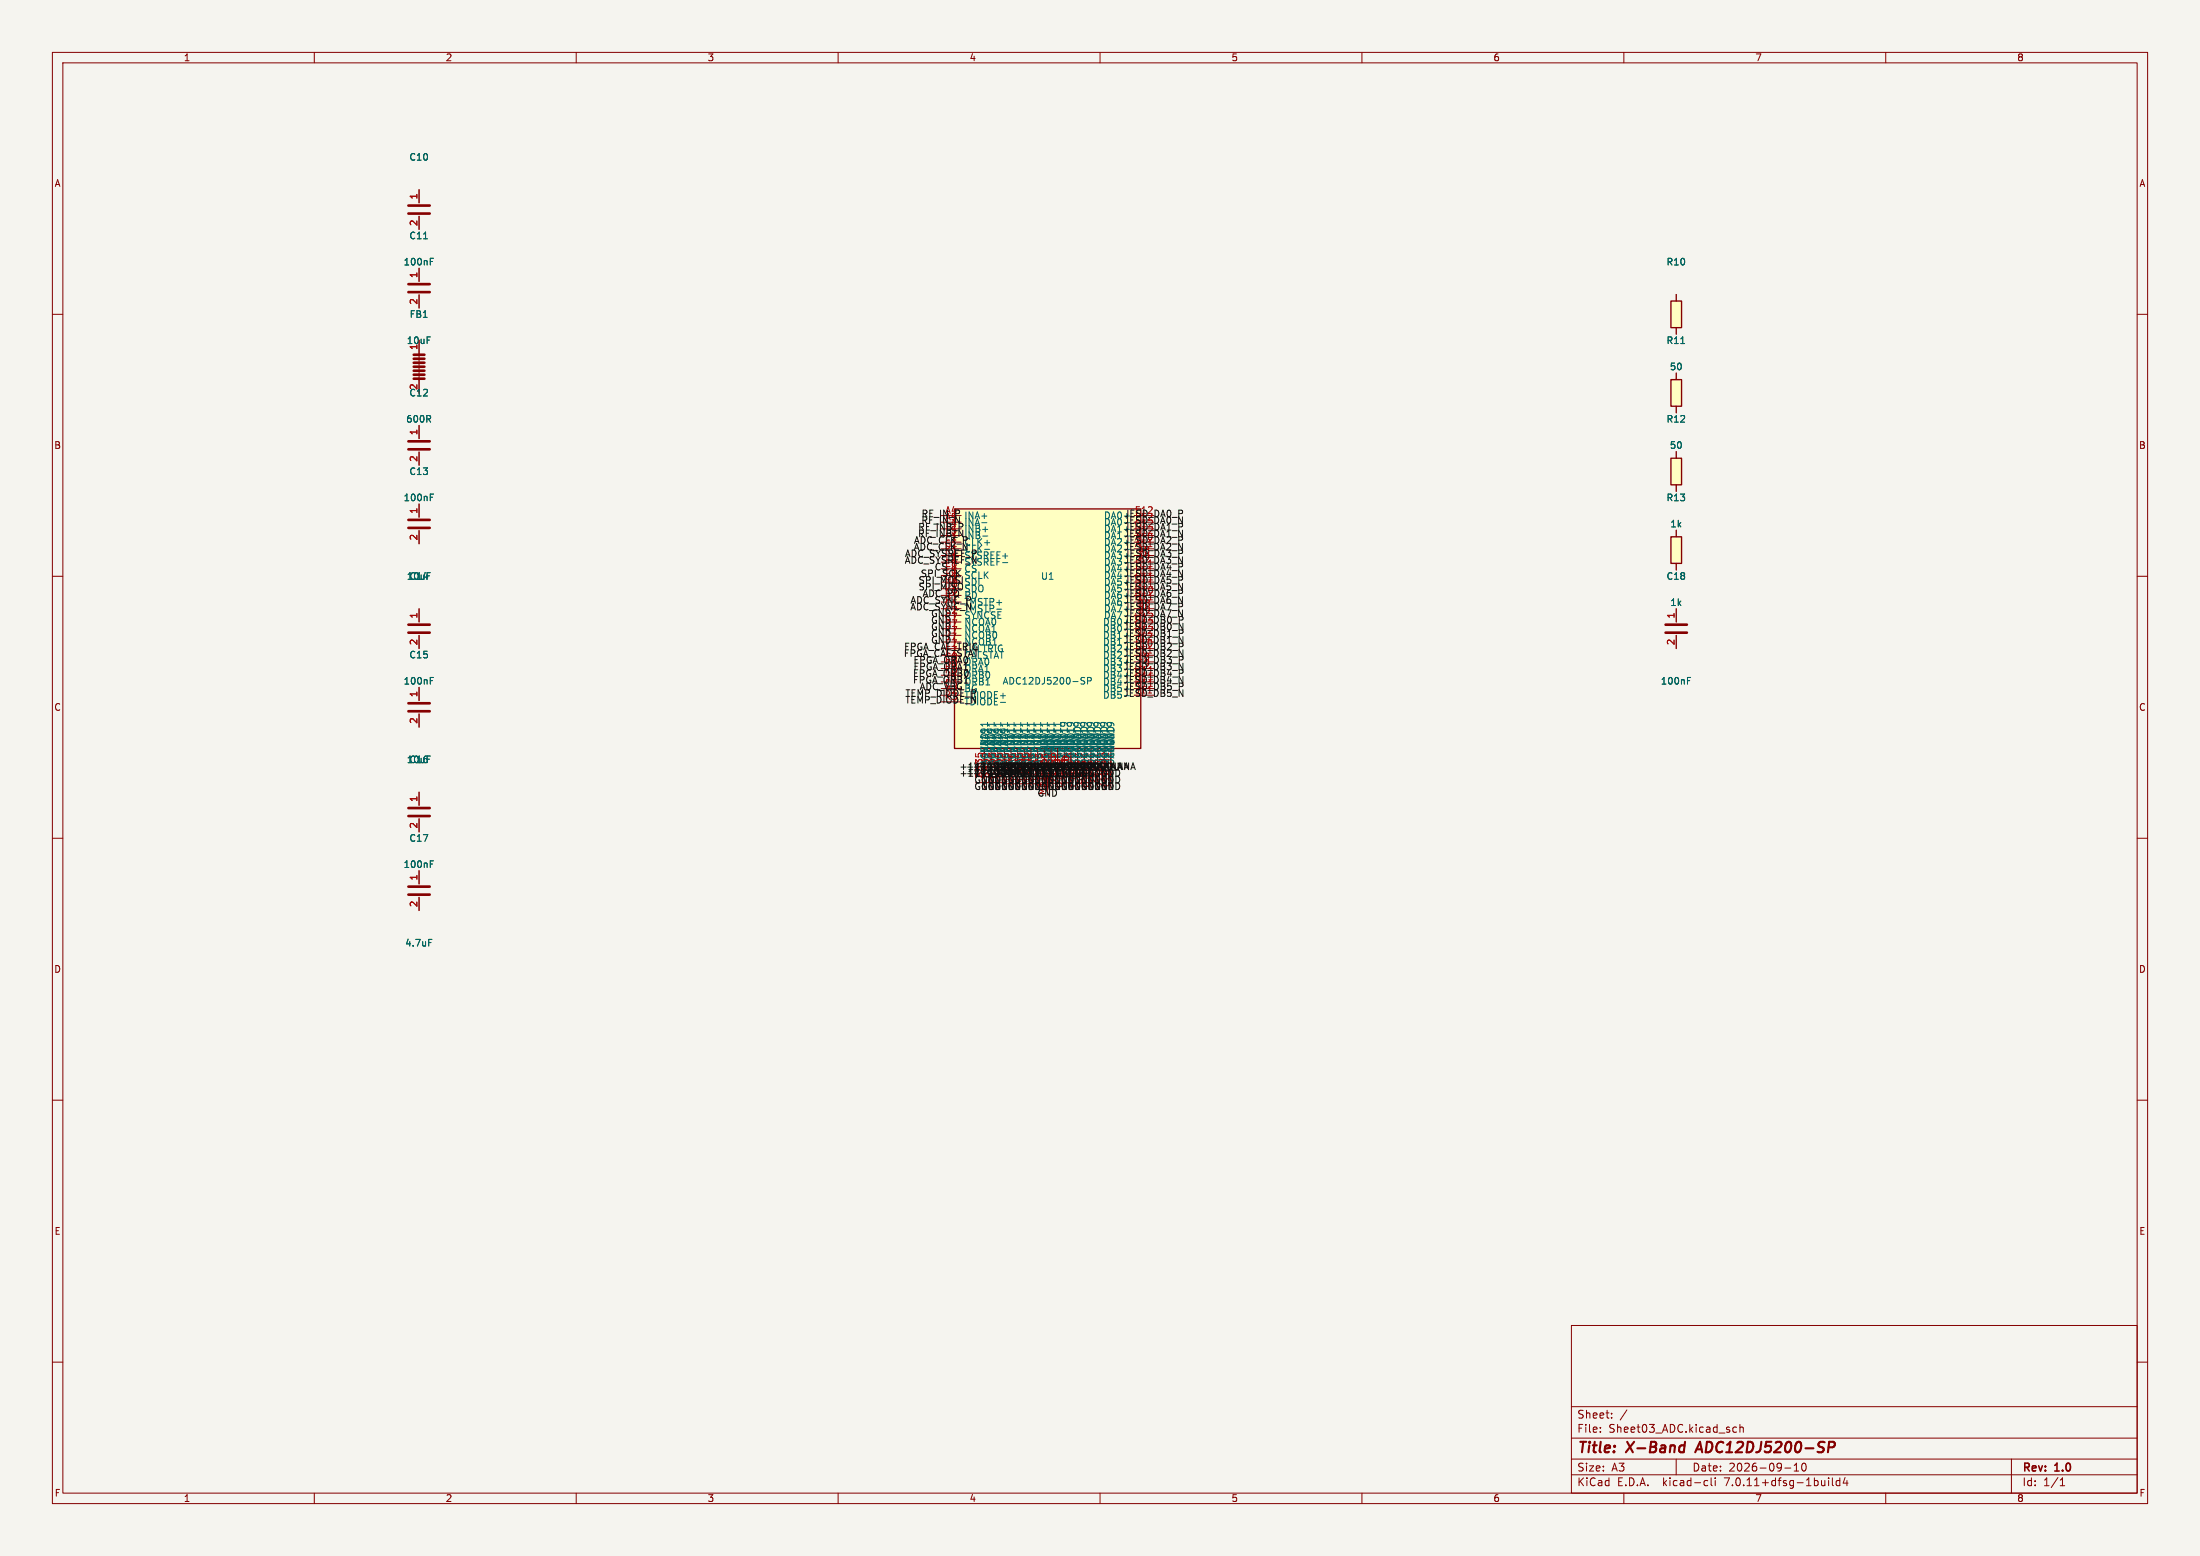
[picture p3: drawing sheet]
<svg xmlns="http://www.w3.org/2000/svg" width="420mm" height="297mm" viewBox="0 0 420 297" stroke-linecap="round" stroke-linejoin="round" font-family="sans-serif">
<path d="M0 0h420v297h-420z" fill="#f5f4ef" stroke="#f5f4ef" stroke-width=".19"/>
<g fill="none" stroke="#840000" stroke-width=".19">
<path d="M10 10h400v277h-400zM12 12h396v273h-396zM60 10v2M110 10v2M160 10v2M210 10v2M260 10v2M310 10v2M360 10v2M80 36.2v2.5M10 60h2M80 41.3v2.5"/>
<path d="M80 51.2v2.5M80 56.3v2.5M320 56.2v1.3M408 60h2M80 64.9v10.2M320 62.5v1.3M320 71.2v1.3M320 77.5v1.3M80 81.2v2.5M80 86.3v2.5M80 96.2v2.5M179.7 98.4h3.8"/>
<path d="M179.7 99.7h3.8M216.5 98.4h3.8M216.5 99.7h3.8M320 86.2v1.3M320 92.5v1.3M10 110h2M80 101.3v2.5M80 116.2v2.5M179.7 103.5h3.8M179.7 104.8h3.8M179.7 106h3.8M179.7 107.3h3.8"/>
<path d="M179.7 114.9h3.8M179.7 113.7h3.8M179.7 116.2h3.8M179.7 117.5h3.8M179.7 111.1h3.8M179.7 101h3.8M179.7 118.7h3.8M179.7 112.4h3.8M179.7 102.2h3.8M179.7 108.6h3.8M179.7 109.8h3.8M216.5 103.5h3.8"/>
<path d="M216.5 104.8h3.8M216.5 106h3.8M216.5 107.3h3.8M216.5 114.9h3.8M216.5 113.7h3.8M216.5 116.2h3.8M216.5 117.5h3.8M216.5 111.1h3.8M216.5 101h3.8M216.5 118.7h3.8M216.5 112.4h3.8M216.5 102.2h3.8"/>
<path d="M216.5 108.6h3.8M216.5 109.8h3.8M320 101.2v1.3M320 107.5v1.3M320 116.2v2.5M408 110h2M80 121.3v2.5M80 131.2v2.5M80 136.3v2.5M179.7 131.4h3.8M179.7 126.4h3.8M179.7 120h3.8"/>
<path d="M179.7 127.6h3.8M179.7 123.8h3.8M179.7 125.1h3.8M179.7 130.2h3.8M179.7 128.9h3.8M179.7 132.7h3.8M179.7 122.5h3.8M179.7 121.3h3.8M179.7 134h3.8M216.5 131.4h3.8M216.5 126.4h3.8M216.5 120h3.8"/>
<path d="M216.5 127.6h3.8M216.5 123.8h3.8M216.5 125.1h3.8M216.5 130.2h3.8M216.5 128.9h3.8M216.5 132.7h3.8M216.5 122.5h3.8M216.5 121.3h3.8M320 121.3v2.5M10 160h2M80 151.2v2.5M80 156.3v2.5"/>
<path d="M187.9 142.9v7.6M189.2 142.9v7.6M190.5 142.9v7.6M191.7 142.9v7.6M193 142.9v7.6M194.3 142.9v7.6M195.6 142.9v7.6M196.8 142.9v7.6M198.1 142.9v7.6M199.4 142.9v7.6M200 147.9v3.9M200.6 142.9v7.6"/>
<path d="M201.9 142.9v7.6M203.2 142.9v7.6M204.4 142.9v7.6M205.7 142.9v7.6M207 142.9v7.6M208.3 142.9v7.6M209.5 142.9v7.6M210.8 142.9v7.6M212.1 142.9v7.6M408 160h2M80 166.2v2.5M80 171.3v2.5"/>
<path d="M10 210h2M408 210h2M10 260h2M300 253h108v32h-108zM408 260h2M300 278.5h108M300 274.5h108M300 268.5h108M305.5 273.2v.2M305.5 272.5v.1M307.7 270.5v.2M307.7 269.8v.1"/>
<path d="M310.6 269.1l-1.3 1.9M320 278.5v3M330.9 273.2l.2 .2 .4-.1M331.5 272.5l-.4-.1-.2 .1M332.2 272.5l.2-.1 .3 .1 .1 .9M332.2 271.9v1.5M342.5 279.7l.4-.4v1.5M344.2 279.4l.1-.1a.8 .8 0 0 1 .5 .7 .8 .8 0 0 1-.5 .8 1 1 0 0 1-.1-1.4zM384 278.5v6.5M60 285v2M110 285v2M160 285v2"/>
<path d="M210 285v2M260 285v2M300 281.5h108M310 285v2M325.6 282.6l.4 .1M326 283.5l-.4 .1M326.7 282.1v1.3l.2 .2M327.4 282.1v.1M327.4 282.6v1M340.7 280.2h1.2M342.5 280.8h.9M349.1 282.1v.1"/>
<path d="M349.1 282.6v1M349.8 282.1v1.3l.2 .2M351.2 282.7l-.4-.1-.3 .3 .2 .6h.5M351.2 282.1v1.5M352.2 282l-.3 1.1h.9M352.6 282.6v1M360 285v2M393.3 283.6h.9M393.3 282.5l.4-.4v1.5"/>
</g>
<path d="M321.7 275.2l-.3 2M324.5 275.2l-.9 2M349.2 275.2l.9 .1a.58 .58 0 0 1-.3 1h-.7" fill="none" stroke="#840000" stroke-width=".4"/>
<g fill="#ffffc2" stroke="#ffffc2" stroke-width=".19">
<path d="M319 57.5h2v5h-2z"/>
<path d="M182.2 97.1h35.6v45.8h-35.6z"/>
<path d="M319 72.5h2v5h-2z"/>
<path d="M319 87.5h2v5h-2z"/>
<path d="M319 102.5h2v5h-2z"/>
</g>
<path d="M319 57.5h2v5h-2zM319 72.5h2v5h-2zM182.2 97.1h35.6v45.8h-35.6zM319 87.5h2v5h-2zM319 102.5h2v5h-2z" fill="none" stroke="#840000" stroke-width=".25"/>
<g fill="none" stroke="#006464" stroke-width=".19">
<path d="M80.9 45.6h.7M82.1 49.9h.5M82.1 49.3h.7M320.9 65.6h.7M82.1 94.9h.5M82.1 94.3h.7M211.1 99v1.3M187.6 101h1M210.9 119.3v1.3M211.1 106.6v1.3M211.1 111.7v1.3M211.1 114.2v1.3"/>
<path d="M212.2 107.9l.4-1.3 .4 1.3M212.2 115.5l.4-1.3 .4 1.3M212.2 113l.4-1.3 .4 1.3M212.2 100.3l.4-1.3 .4 1.3M212.2 119.3v1.3M213.4 114.8v.5M82.1 129.3h.7M82.1 129.9h.5M206.6 129.9l.4 .1 .1 .3-.3 .3h-.3M206.6 129.3l.5 .1M207.6 130l.6-.1 .1-.2v-.3l-.7-.1v1.3M210.9 126.9v1.3"/>
<path d="M212.2 126.9v1.3M322.1 129.3h.7M322.1 129.9h.5M81.8 179.3h.6M82.1 164.9h.5M82.1 164.3h.7"/>
</g>
<g fill="none" stroke="#840000" stroke-width=".51">
<path d="M78 39.2h4M78 40.8h4M78 55.8h4M78 54.2h4M79 72.3h2M79 71.5h2M79 70.8h2M79 70h2M79 69.2h2M79 68.5h2M79 67.7h2M78 85.8h4"/>
<path d="M78 84.2h4M78 99.2h4M78 119.2h4M78 100.8h4M318 119.2h4M78 135.8h4M78 134.2h4M78 120.8h4M318 120.8h4M78 155.8h4M78 154.2h4M78 170.8h4"/>
<path d="M78 169.2h4"/>
</g>
<g fill="none" stroke="#0f0f0f" stroke-width=".19">
<path d="M178 118.4l.1 .4 .3 .2M178.4 119a.68 .68 0 0 0-.4 .6 .68 .68 0 0 0 .4 .6M178.4 119h.3M178.5 119.7h.3v.4l-.3 .1M178.8 118.4v.4l-.3 .2M179.3 119l.7 1.2M180 119l-.7-1.3v3.8M172.8 124v1.3M173.9 124v1.3M174.6 127.9v1.2M175.7 127.9v1.2M175.9 124.8v.4"/>
<path d="M176.3 125.3l.4-1.3 .4 1.3M177.7 128.6v.4M178 129.1l.5-1.2 .4 1.2M178.4 120.2l.3 .1M178.4 120.2l-.4 .3v.7M178.5 121h.3v.4M179.3 120.2l.7 1.3M180 124l-.4 1.3M190.9 150.2l-.1 .2M191.3 150.2l.1 .2M192.2 150.2l-.1 .2M192.6 150.2l.1 .2"/>
<path d="M193.4 150.2v.2M193.9 150.2v.2M194.7 150.2l-.1 .2M195.1 150.2l.1 .2M206.6 148.2l.7 1.2M209.6 145.6l.8 1.3M209.9 145.6l-.4 1.3M210.1 145.6l-.5 1.3M212.5 150.2l-.1 .2M213 146.9v1.3h.3M213 149.4a.64 .64 0 0 1 .8 .7 .64 .64 0 0 1-.8 .6zM213.3 148.2a.68 .68 0 0 1 .5 .6 .68 .68 0 0 1-.5 .6"/>
<path d="M213.5 146.5h.7M213.5 145.6l.7 1.3M213.6 148l-.3 .2M213.8 145.6l.4 1.3M213.9 145.6l.4 1.3M214.2 145.6v1.3M214.6 146.9l.4-1.3 .5 1.3M214.7 146.5h.6M214.7 146.9v-1.3l.8 1.3M215.5 145.6v1.3M215.9 146.9l.4-1.3 .4 1.3M216 146.5h.6"/>
</g>
<g font-size="2.8" fill="#840000">
<text x="301" y="277.9">Title:</text>
<text x="310.6" y="277.9">X-Band</text>
<text x="324.8" y="277.9">ADC12DJ5200-SP</text>
</g>
<g font-size="2.1" fill="#840000">
<text x="301" y="273.7">File:</text>
<text x="301" y="271">Sheet:</text>
<text x="307.1" y="273.7">Sheet03_ADC.kicad_sch</text>
<text x="301" y="281.1">Size:</text>
<text x="307.6" y="281.1">A3</text>
<text x="323" y="281.1">Date:</text>
<text x="330" y="281.1">2026-09-10</text>
<text x="386" y="281.3">Rev:</text>
<text x="392.4" y="281.3">1.0</text>
<text x="301" y="283.9">KiCad</text>
<text x="308.7" y="283.9">E.D.A.</text>
<text x="317.6" y="283.9">kicad-cli</text>
<text x="329.5" y="283.9">7.0.11+dfsg-1build4</text>
<text x="386" y="283.9">Id:</text>
<text x="390.1" y="283.9">1/1</text>
</g>
<g font-size="1.8" fill="#840000">
<text x="35" y="11.9">1</text>
<text x="85" y="11.9">2</text>
<text x="135" y="11.9">3</text>
<text x="185" y="11.9">4</text>
<text x="235" y="11.9">5</text>
<text x="285" y="11.9">6</text>
<text x="335" y="11.9">7</text>
<text x="385" y="11.9">8</text>
<text x="10.3" y="35.9">A</text>
<text x="408.3" y="35.9">A</text>
<text x="10.3" y="85.9">B</text>
<text x="408.2" y="85.9">B</text>
<text x="10.3" y="135.9">C</text>
<text x="408.2" y="135.9">C</text>
<text x="10.3" y="185.9">D</text>
<text x="408.2" y="185.9">D</text>
<text x="10.3" y="235.9">E</text>
<text x="408.3" y="235.9">E</text>
<text x="10.3" y="285.9">F</text>
<text x="35" y="286.9">1</text>
<text x="85" y="286.9">2</text>
<text x="135" y="286.9">3</text>
<text x="185" y="286.9">4</text>
<text x="235" y="286.9">5</text>
<text x="285" y="286.9">6</text>
<text x="335" y="286.9">7</text>
<text x="385" y="286.9">8</text>
<text x="408.3" y="285.9">F</text>
</g>
<g font-size="1.8" fill="#006464">
<text x="78.1" y="30.9">C10</text>
<text x="78.1" y="45.9">C11</text>
<text x="77" y="50.9">100nF</text>
<text x="318.1" y="50.9">R10</text>
<text x="77.6" y="65.9">10uF</text>
<text x="78.1" y="60.9">FB1</text>
<text x="318.1" y="65.9">R11</text>
<text x="318.7" y="70.9">50</text>
<text x="78.1" y="75.9">C12</text>
<text x="79.7" y="74.5" transform="rotate(-90 79.7 74.5)">2</text>
<text x="77.4" y="80.9">600R</text>
<text x="318.1" y="80.9">R12</text>
<text x="318.7" y="85.9">50</text>
<text x="77" y="95.9">100nF</text>
<text x="78.1" y="90.9">C13</text>
<text x="318.1" y="95.9">R13</text>
<text x="318.8" y="100.9">1k</text>
<text x="77.6" y="110.9">10uF</text>
<text x="78.1" y="110.9">C14</text>
<text x="175.3" y="112.9">SPI_MISO SDO</text>
<text x="198.6" y="110.9">U1</text>
<text x="318.1" y="110.9">C18</text>
<text x="184" y="118.3">SYNCSE</text>
<text x="184" y="119.6">NCOA0</text>
<text x="318.8" y="115.9">1k</text>
<text x="78.1" y="125.9">C15</text>
<text x="184" y="120.9">NCOA1</text>
<text x="184" y="125.9">CALSTAT</text>
<text x="184" y="122.1">NCOB0</text>
<text x="77" y="130.9">100nF</text>
<text x="184" y="129.8">ORB0</text>
<text x="191.3" y="130.9">ADC12DJ5200-SP</text>
<text x="317" y="130.9">100nF</text>
<text x="188.8" y="142.4" transform="rotate(-90 188.8 142.4)">VA11</text>
<text x="190.1" y="142.4" transform="rotate(-90 190.1 142.4)">VA11</text>
<text x="191.3" y="142.4" transform="rotate(-90 191.3 142.4)">VA11</text>
<text x="192.6" y="142.4" transform="rotate(-90 192.6 142.4)">VA11</text>
<text x="193.9" y="142.4" transform="rotate(-90 193.9 142.4)">VA11</text>
<text x="195.1" y="142.4" transform="rotate(-90 195.1 142.4)">VA11</text>
<text x="196.4" y="142.4" transform="rotate(-90 196.4 142.4)">VA11</text>
<text x="197.7" y="142.4" transform="rotate(-90 197.7 142.4)">VA11</text>
<text x="199" y="142.4" transform="rotate(-90 199 142.4)">VA11</text>
<text x="200.2" y="142.4" transform="rotate(-90 200.2 142.4)">VA11</text>
<text x="201.5" y="142.4" transform="rotate(-90 201.5 142.4)">VA11</text>
<text x="202.8" y="142.4" transform="rotate(-90 202.8 142.4)">VA11</text>
<text x="204" y="142.4" transform="rotate(-90 204 142.4)">VA19</text>
<text x="205.3" y="142.4" transform="rotate(-90 205.3 142.4)">VA19</text>
<text x="206.6" y="142.4" transform="rotate(-90 206.6 142.4)">VA19</text>
<text x="207.8" y="142.4" transform="rotate(-90 207.8 142.4)">VA19</text>
<text x="209.1" y="142.4" transform="rotate(-90 209.1 142.4)">VA19</text>
<text x="210.4" y="142.4" transform="rotate(-90 210.4 142.4)">VA19</text>
<text x="211.7" y="142.4" transform="rotate(-90 211.7 142.4)">VA19</text>
<text x="212.9" y="142.4" transform="rotate(-90 212.9 142.4)">VA19</text>
<text x="77.6" y="145.9">10uF</text>
<text x="78.1" y="145.9">C16</text>
<text x="187.7" y="148.6" transform="rotate(-90 187.7 148.6)">B3 C5</text>
<text x="190.1" y="144.9" transform="rotate(-90 190.1 144.9)">AGND</text>
<text x="200.4" y="146" transform="rotate(-90 200.4 146)">J5 VD11</text>
<text x="206.7" y="146" transform="rotate(-90 206.7 146)">E3AGND</text>
<text x="210.5" y="146.1" transform="rotate(-90 210.5 146.1)">G4AGND</text>
<text x="78.1" y="160.9">C17</text>
<text x="77" y="165.9">100nF</text>
<text x="77.3" y="180.9">4.7uF</text>
</g>
<g font-size="1.8" fill="#a90000">
<text x="79.7" y="38.2" transform="rotate(-90 79.7 38.2)">1</text>
<text x="79.7" y="43.2" transform="rotate(-90 79.7 43.2)">2</text>
<text x="79.7" y="53.2" transform="rotate(-90 79.7 53.2)">1</text>
<text x="79.7" y="58.2" transform="rotate(-90 79.7 58.2)">2</text>
<text x="79.7" y="66.9" transform="rotate(-90 79.7 66.9)">1</text>
<text x="79.7" y="83.2" transform="rotate(-90 79.7 83.2)">1</text>
<text x="79.7" y="88.2" transform="rotate(-90 79.7 88.2)">2</text>
<text x="79.7" y="98.2" transform="rotate(-90 79.7 98.2)">1</text>
<text x="79.7" y="103.2" transform="rotate(-90 79.7 103.2)">2</text>
<text x="79.7" y="118.2" transform="rotate(-90 79.7 118.2)">1</text>
<text x="319.7" y="118.2" transform="rotate(-90 319.7 118.2)">1</text>
<text x="79.7" y="123.2" transform="rotate(-90 79.7 123.2)">2</text>
<text x="319.7" y="123.2" transform="rotate(-90 319.7 123.2)">2</text>
<text x="79.7" y="133.2" transform="rotate(-90 79.7 133.2)">1</text>
<text x="79.7" y="138.2" transform="rotate(-90 79.7 138.2)">2</text>
<text x="79.7" y="153.2" transform="rotate(-90 79.7 153.2)">1</text>
<text x="79.7" y="158.2" transform="rotate(-90 79.7 158.2)">2</text>
<text x="79.7" y="173.2" transform="rotate(-90 79.7 173.2)">2</text>
<text x="79.7" y="168.2" transform="rotate(-90 79.7 168.2)">1</text>
</g>
<g font-size="1.8" fill="#0f0f0f">
<text x="175.2" y="101.5">RF_INB_P INB+</text>
<text x="175.8" y="100.2">RF_IN_N INA-</text>
<text x="175.8" y="98.9">RF_IN_P INA+</text>
<text x="180.3" y="98.2">A4</text>
<text x="180.3" y="99.4">A5</text>
<text x="180.4" y="100.7">L4</text>
<text x="180.4" y="102">L5</text>
<text x="210.7" y="101.8">DA1+JESD_DA1_P</text>
<text x="210.7" y="99.3">DA0+JESD_DA0_P</text>
<text x="216.5" y="100.7">C12</text>
<text x="216.5" y="102">D12</text>
<text x="216.5" y="98.2">E12</text>
<text x="216.6" y="99.4">F12</text>
<text x="172.6" y="107.8">ADC_SYSREF_N</text>
<text x="172.7" y="106.5">ADC_SYSREF_P</text>
<text x="174.3" y="105.3">ADC_CLK_NCLK-</text>
<text x="174.4" y="104">ADC_CLK_PCLK+</text>
<text x="175.2" y="102.7">RF_INB_NINB-</text>
<text x="180.2" y="104.5">G1</text>
<text x="180.2" y="105.8">K1</text>
<text x="180.3" y="103.2">F1</text>
<text x="180.4" y="107">L1</text>
<text x="184" y="106.9">SYSREF+</text>
<text x="210.7" y="104.4">DA2+JESD_DA2_P</text>
<text x="210.7" y="105.6">DA2-JESD_DA2_N</text>
<text x="210.7" y="106.9">DA3+JESD_DA3_P</text>
<text x="210.7" y="103.1">DA1-JESD_DA1_N</text>
<text x="216.6" y="103.2">A10</text>
<text x="216.6" y="104.5">A11</text>
<text x="217.2" y="105.8">A8</text>
<text x="217.2" y="107">A9</text>
<text x="175.3" y="111.6">SPI_MOSI SDI</text>
<text x="175.7" y="110.4">SPI_SCK SCLK</text>
<text x="178.3" y="109.1">CS</text>
<text x="180.2" y="112.1">H8</text>
<text x="180.2" y="110.9">G8</text>
<text x="180.2" y="113.4">K6</text>
<text x="180.3" y="108.3">E8</text>
<text x="180.3" y="109.6">F8</text>
<text x="184" y="109.4">CS</text>
<text x="184" y="108.2">SYSREF-</text>
<text x="210.7" y="112">DA5+JESD_DA5_P</text>
<text x="210.7" y="109.4">DA4+JESD_DA4_P</text>
<text x="210.7" y="110.7">DA4-JESD_DA4_N</text>
<text x="216.5" y="113.4">B10</text>
<text x="216.5" y="110.9">C11</text>
<text x="216.5" y="112.1">D11</text>
<text x="216.5" y="108.3">E11</text>
<text x="216.6" y="109.6">F11</text>
<text x="173.7" y="116.7">ADC_SYNC_N</text>
<text x="173.7" y="115.4">ADC_SYNC_P</text>
<text x="176" y="114.2">ADC_PD PD</text>
<text x="177.6" y="118">GND</text>
<text x="180.2" y="114.7">B1</text>
<text x="180.2" y="115.9">C1</text>
<text x="180.2" y="117.2">C2</text>
<text x="180.2" y="118.5">C7</text>
<text x="180.2" y="119.7">D7</text>
<text x="184" y="115.8">TMSTP+</text>
<text x="184" y="117.1">TMSTP-</text>
<text x="210.5" y="119.6">DB0+JESD_DB0_P</text>
<text x="210.7" y="114.5">DA6+JESD_DA6_P</text>
<text x="210.7" y="117.1">DA7+JESD_DA7_P</text>
<text x="210.7" y="118.3">DA7-JESD_DA7_N</text>
<text x="216.4" y="118.5">H12</text>
<text x="216.5" y="114.7">B11</text>
<text x="216.5" y="119.7">G12</text>
<text x="217.1" y="115.9">B8</text>
<text x="217.1" y="117.2">B9</text>
<text x="172.5" y="124.3">FPGA_CAL_TRIG</text>
<text x="177.6" y="123.1">GND</text>
<text x="180.2" y="121">K7</text>
<text x="180.3" y="123.6">E7</text>
<text x="180.3" y="124.8">F7</text>
<text x="180.4" y="122.3">J7</text>
<text x="184" y="124.7">CALTRIG</text>
<text x="184" y="123.4">NCOB1</text>
<text x="210.5" y="123.4">DB1-JESD_DB1_N</text>
<text x="210.5" y="122.1">DB1+JESD_DB1_P</text>
<text x="210.5" y="124.7">DB2+JESD_DB2_P</text>
<text x="210.5" y="125.9">DB2-JESD_DB2_N</text>
<text x="216.5" y="121">K12</text>
<text x="216.6" y="123.6">L10</text>
<text x="216.6" y="124.8">L11</text>
<text x="216.6" y="122.3">J12</text>
<text x="174.2" y="130.7">FPGA_ORB1</text>
<text x="174.3" y="126.9">FPGA_ORA0</text>
<text x="174.3" y="128.1">FPGA_ORA1</text>
<text x="175.5" y="131.9">ADC_VBGBG</text>
<text x="180.2" y="131.2">C3</text>
<text x="180.2" y="126.1">C8</text>
<text x="180.2" y="127.4">D8</text>
<text x="180.2" y="128.6">K8</text>
<text x="180.4" y="129.9">J8</text>
<text x="184" y="127.2">ORA0</text>
<text x="184" y="128.5">ORA1</text>
<text x="184" y="131">ORB1</text>
<text x="210.5" y="131">DB4-JESD_DB4_N</text>
<text x="210.5" y="129.8">DB4+JESD_DB4_P</text>
<text x="210.5" y="127.2">DB3+JESD_DB3_P</text>
<text x="216.4" y="128.6">H11</text>
<text x="216.5" y="129.9">G11</text>
<text x="216.5" y="131.2">K11</text>
<text x="217.2" y="126.1">L8</text>
<text x="217.2" y="127.4">L9</text>
<text x="172.7" y="134.5">TEMP_DIODE_N</text>
<text x="172.7" y="133.2">TEMP_DIODE_P</text>
<text x="180.2" y="132.4">K2</text>
<text x="180.2" y="133.7">K3</text>
<text x="184" y="133.6">TDIODE+</text>
<text x="184" y="134.8">TDIODE-</text>
<text x="210.5" y="133.6">DB5-JESD_DB5_N</text>
<text x="210.5" y="132.3">DB5+JESD_DB5_P</text>
<text x="216.6" y="132.4">J11</text>
<text x="183.1" y="148.5">+1V9_ANA</text>
<text x="183.1" y="147.2">+1V0_ANA</text>
<text x="185.9" y="149.7">GND</text>
<text x="187.7" y="149.8" transform="rotate(-90 187.7 149.8)">L2 H3</text>
<text x="189" y="148.6" transform="rotate(-90 189 148.6)">B4 AGND</text>
<text x="189" y="146.1" transform="rotate(-90 189 146.1)">D2VA19</text>
<text x="190.2" y="148.6" transform="rotate(-90 190.2 148.6)">B5 AGND</text>
<text x="191" y="149.7">GNDGND</text>
<text x="191.5" y="149.8" transform="rotate(-90 191.5 149.8)">L7 K4 AGND</text>
<text x="191.5" y="148.6" transform="rotate(-90 191.5 148.6)">B6 AGND</text>
<text x="191.5" y="146.1" transform="rotate(-90 191.5 146.1)">D5VA19</text>
<text x="192.2" y="149.7">GND</text>
<text x="192.8" y="148.6" transform="rotate(-90 192.8 148.6)">B7 AGND</text>
<text x="192.8" y="146" transform="rotate(-90 192.8 146)">E5VA19</text>
<text x="194" y="148.6" transform="rotate(-90 194 148.6)">C6AGND</text>
<text x="194" y="146" transform="rotate(-90 194 146)">F5 VD11</text>
<text x="195.3" y="148.6" transform="rotate(-90 195.3 148.6)">D1AGND</text>
<text x="195.3" y="146.1" transform="rotate(-90 195.3 146.1)">G5VD11</text>
<text x="196.6" y="148.6" transform="rotate(-90 196.6 148.6)">D6AGND</text>
<text x="196.6" y="146.1" transform="rotate(-90 196.6 146.1)">H5VD11</text>
<text x="197.8" y="148.6" transform="rotate(-90 197.8 148.6)">E1AGND</text>
<text x="197.8" y="146" transform="rotate(-90 197.8 146)">J2 VD11</text>
<text x="199.1" y="148.6" transform="rotate(-90 199.1 148.6)">E6AGND</text>
<text x="199.1" y="146" transform="rotate(-90 199.1 146)">J3 VD11</text>
<text x="199.9" y="149.7">GND</text>
<text x="200.4" y="148.6" transform="rotate(-90 200.4 148.6)">F2 DGND</text>
<text x="200.9" y="147.4" transform="rotate(-90 200.9 147.4)">DGND</text>
<text x="201.7" y="148.6" transform="rotate(-90 201.7 148.6)">F3 DGND</text>
<text x="201.7" y="146.1" transform="rotate(-90 201.7 146.1)">K5 VD11</text>
<text x="202.4" y="149.7">GND</text>
<text x="202.9" y="148.6" transform="rotate(-90 202.9 148.6)">F6 DGND</text>
<text x="202.9" y="146.1" transform="rotate(-90 202.9 146.1)">C4VD11</text>
<text x="203.4" y="147.2">+1V9_ANA</text>
<text x="204.2" y="148.6" transform="rotate(-90 204.2 148.6)">G2DGND</text>
<text x="204.2" y="146.1" transform="rotate(-90 204.2 146.1)">D4VD11</text>
<text x="204.6" y="147.2">+1V9_ANA</text>
<text x="205.5" y="148.6" transform="rotate(-90 205.5 148.6)">G3DGND</text>
<text x="205.5" y="146" transform="rotate(-90 205.5 146)">E2VD11</text>
<text x="206.7" y="148.6" transform="rotate(-90 206.7 148.6)">G6DGND</text>
<text x="207.5" y="148.5">GND</text>
<text x="208" y="148.7" transform="rotate(-90 208 148.7)">H1DGND</text>
<text x="208" y="146" transform="rotate(-90 208 146)">E4AGND</text>
<text x="208.8" y="149.7">GND</text>
<text x="209.3" y="149.8" transform="rotate(-90 209.3 149.8)">J9H6DGND</text>
<text x="209.3" y="147.3" transform="rotate(-90 209.3 147.3)">A6AGND</text>
<text x="209.3" y="146" transform="rotate(-90 209.3 146)">F4 AGND</text>
<text x="211.8" y="148.5" transform="rotate(-90 211.8 148.5)">J6 DGND</text>
<text x="211.8" y="146.1" transform="rotate(-90 211.8 146.1)">H2AGND</text>
<text x="212.9" y="146.2" transform="rotate(-90 212.9 146.2)">DGND</text>
<text x="185.9" y="151">GND</text>
<text x="187.2" y="151">GNDGNDGND</text>
<text x="196.1" y="151">GND</text>
<text x="197.3" y="151">GND</text>
<text x="198" y="152.3">GND</text>
<text x="199.7" y="151.9" transform="rotate(-90 199.7 151.9)">M12</text>
<text x="202.9" y="150.5" transform="rotate(-90 202.9 150.5)">D10K9 AGND</text>
<text x="203.7" y="151">GND</text>
<text x="204.9" y="151">GND</text>
<text x="210.5" y="150.4" transform="rotate(-90 210.5 150.4)">J10A7AGND</text>
<text x="211.8" y="150.4" transform="rotate(-90 211.8 150.4)">L12B2 AGND</text>
</g>
</svg>
